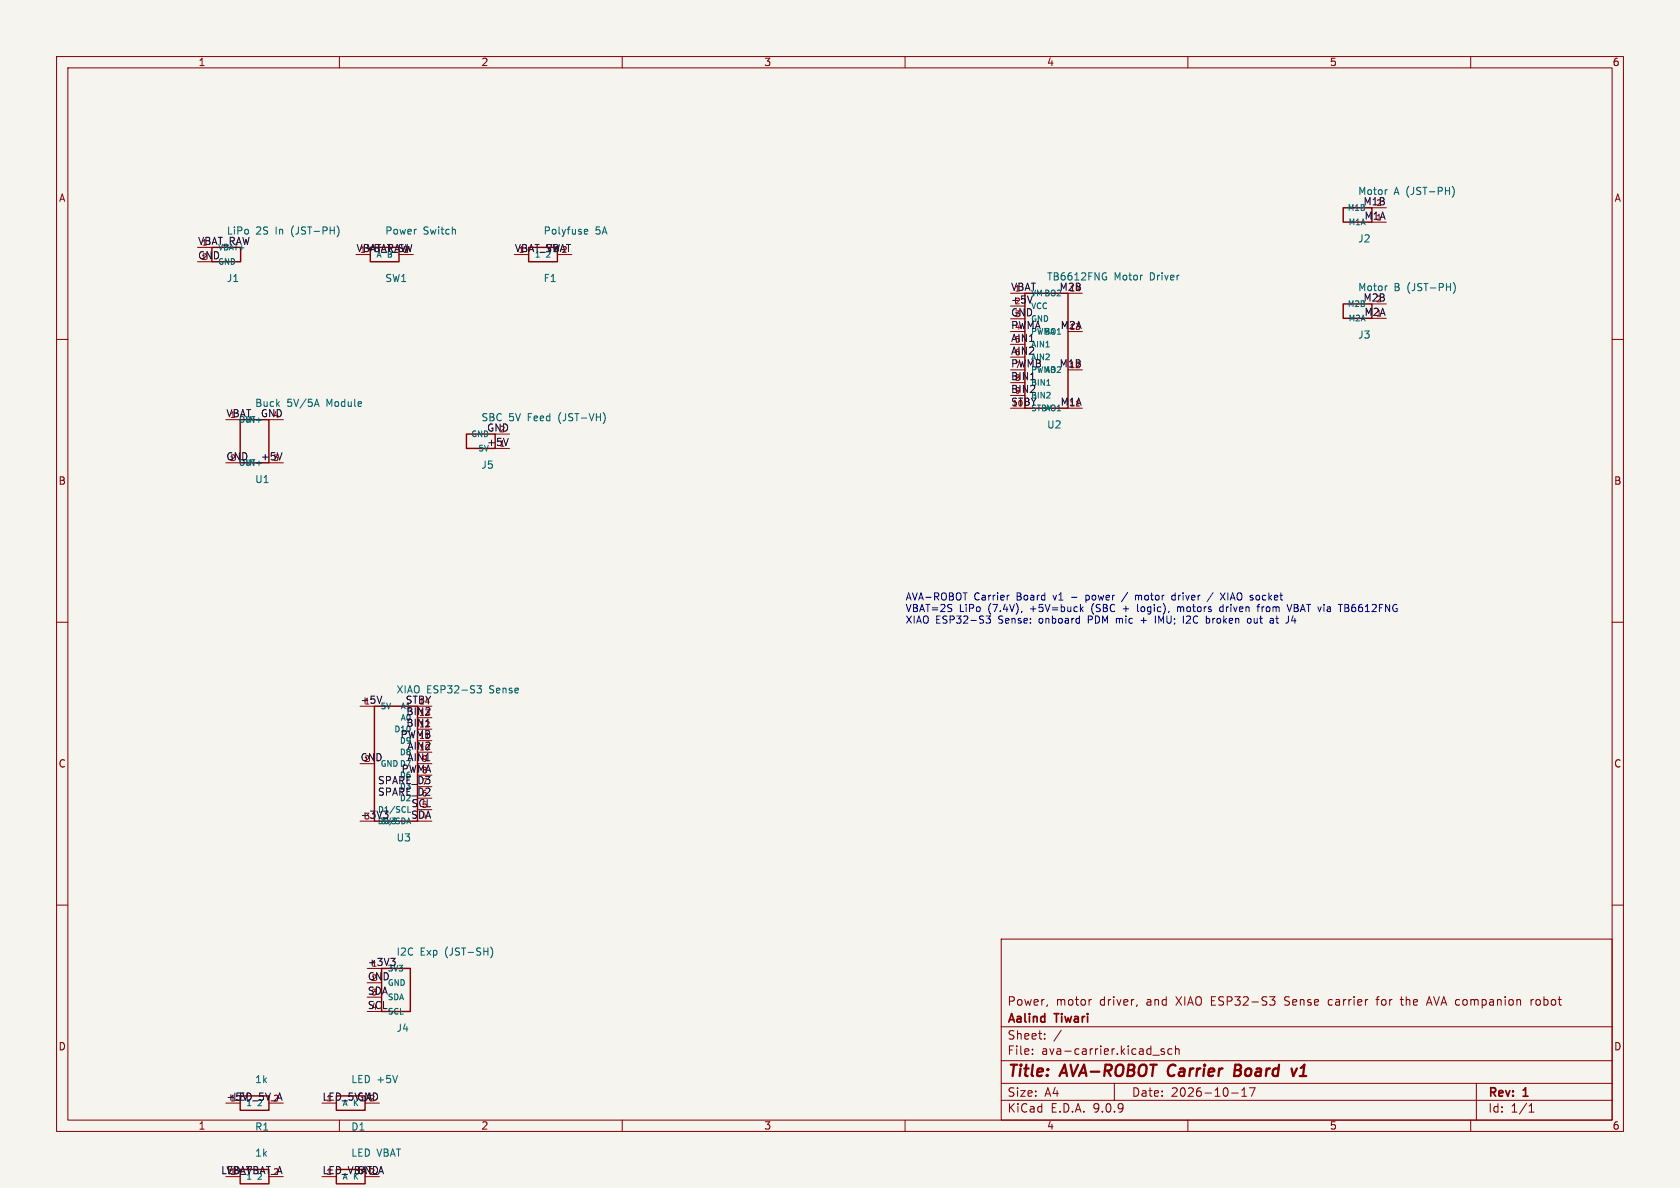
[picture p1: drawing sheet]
<svg xmlns="http://www.w3.org/2000/svg" width="297mm" height="210mm" viewBox="0 0 297 210" stroke-linecap="round" stroke-linejoin="round" font-family="sans-serif">
<path d="M0 0h297v210h-297z" fill="#f5f4ef" stroke="#f5f4ef" stroke-width=".18"/>
<g fill="none" stroke="#840000" stroke-width=".18">
<path d="M10 10h277v190h-277zM12 12h273v186h-273zM60 10v2M110 10v2M160 10v2M210 10v2M260 10v2M62.9 45h2.6M10 60h2M87.5 79.3h2.6M285 60h2M47.5 81.8h2.6"/>
<path d="M10 110h2M285 110h2M73.8 126.9h2.5M10 160h2M177 166h108v32h-108zM185.2 177.6l-.2 .3M193 176.7l-.3 .1M201 177.6l-.1 .3M224.5 176.2h.9l-.5 .6 .4 .1 .1 .5-.3 .3h-.4M234.9 176.8v.8M243.2 176.7h.6M243.7 176.2l-.2 .2v1.3"/>
<path d="M247.5 176.7h.6M247.7 176.2v1.3l.4 .2M252.2 177.7l.5-1.5 .5 1.5M252.3 177.3h.7M270.7 176.7v1M271.1 176.7l-.3 .1-.1 .2M271.6 176.8v.8M285 160h2M60 198v2M110 198v2M160 198v2M177 194.5h108"/>
<path d="M177 191.5h108M177 187.5h108M177 181.5h108M182.5 186.3v.1M182.5 185.5v.1M184.7 183.6v.1M184.7 182.8v.1M187.6 182.1l-1.3 2M197 191.5v3M203.8 186.5h1.2M205.8 185.5l-.3-.1-.3 .2 .1 .2 .5 .2v.3h-.6M207.2 185.5l-.5-.1-.2 .3v.4l.1 .2h.6"/>
<path d="M207.8 185.5l.2-.1 .4 .1 .1 .9M207.8 184.9v1.5M210 198v2M217.7 193.2h1.2M219.5 193.8h.9M219.5 192.7l.5-.4v1.5M220.9 192.3h1l-.7 1.5M260 198v2M261 191.5v6.5M270.3 196.6h.9M270.3 195.5l.4-.4v1.5"/>
</g>
<path d="M206.8 188.5a1.27 1.27 0 0 0-.1 1.6M218.3 189.2h.7M219 189.2l.2 .1M219.1 188.2h-.7l-.2 2 .9-.1M219.2 189.1l-.2 .1M229.3 188.9l-.7 1.3M229.8 190.2h1.1M230.4 188.5l-.4 .3" fill="none" stroke="#840000" stroke-width=".4"/>
<g fill="none" stroke="#840000" stroke-width=".25">
<path d="M237.5 36.7h5v2.6h-5zM37.5 43.7h5v2.6h-5zM65.5 43.7h5v2.6h-5zM93.5 43.7h5v2.6h-5zM181.2 51.8h7.6v20.4h-7.6zM237.5 53.7h5v2.6h-5zM42.5 74.2h5v7.6h-5zM82.5 76.7h5v2.6h-5zM66.2 124.8h7.6v20.4h-7.6zM67.5 171.2h5v7.6h-5zM42.5 193.7h5v2.6h-5zM59.5 193.7h5v2.6h-5z"/>
<path d="M42.5 206.7h5v2.6h-5zM59.5 206.7h5v2.6h-5z"/>
</g>
<g fill="none" stroke="#006464" stroke-width=".18">
<path d="M59.6 39.9a1.46 1.46 0 0 1 0 2M245.1 33.5h.2M256.7 32.9a1.46 1.46 0 0 1 0 2M103.3 41.2l.2 .2 .4-.1M103.3 40.7l.2-.2h.2l.2 .2v.1l-.6 .2M195.3 48.2l.3 .1M195.4 49h.2v.4l-.2 .1M245.1 50.5h.2M256.9 49.9a1.46 1.46 0 0 1 0 2M45.4 74.3h.8M55.7 71.5h.6M56 70.6l.4 1.2"/>
<path d="M106.8 73.2l.2 .6-.2 .8M185.1 68.1h.5M84.3 121.2h.8l-.4 .5 .3 .1v.6l-.1 .1-.6-.1M71.9 145.6l.4-1 .3 1M72 145.3h.5M72.1 142.6v1M86.7 167.4a1.46 1.46 0 0 1 0 1.9"/>
</g>
<path d="M63.1 43.2l.5 1.3 .4-1.3M182.5 52.3l-.4 1.3M89.9 77.5l-.5 1.3M49.9 80l-.5 1.3M67.5 123.1l-.4 1.2M75.3 128.4h.7M68.6 144.1v.3M69.1 169.4h.8l-.5 .5M69.6 169.9l.3 .2v.3" fill="none" stroke="#0f0f0f" stroke-width=".18"/>
<g fill="none" stroke="#0000c2" stroke-width=".18">
<path d="M175 109.5l.1 .4-.1 .2-.5 .1-.2-.2M178.4 105.2l-.2 .1M180.7 108.1l-.2 .2M189.4 105.6h1M191 106.8v1.3M191.1 107.6l.4 .5M191.5 107.3l-.5 .5M192 105.2v1.3M192 106l.1 .1M192.1 105.2l-.1 .1M198.6 107.6h.9M199.3 104.7l-1 1.7"/>
<path d="M200.7 105.3l.4-.1 .2 .2M200.7 105.2v.9M201.1 106.8v1.1l.2 .2M201.7 109.7h1M204.2 108.9v1.3M207.8 105.3l-.4-.1-.2 .3 .1 .5h.5M207.8 104.8v1.3M208.2 107.3v.8M208.2 107.4l.3-.1 .2 .2M210.4 109.4l-.7 .8h.8M213.6 109.3l.3 .3v.3l-.3 .3M214.5 104.7l-1.1 1.7"/>
<path d="M215.7 104.8l.9 1.3M216.2 107.3h-.3l-.3 .2 .1 .6h.5M216.2 106.8v1.3M216.6 104.8l-.9 1.3M220.6 109.4l.3-.1 .3 .3-.1 .5-.3 .1-.2-.2M222.2 107.3h.5M222.4 107v1.1M223.1 107.3v.8M223.2 107.3l-.1 .2M225.5 109.3h.5M225.7 108.9v1.1l.2 .2M227.5 106.8l.5 1.3 .4-1.3"/>
<path d="M228.6 108.8l-.3 .9h.8M228.9 109.3v.9M237.8 108.1h.4M237.8 106.8l.5 .1M237.8 107.5h.4M238.2 107.5h.2M238.3 107.4l-.1 .1"/>
</g>
<g font-size="2.8" fill="#840000">
<text x="178" y="190.9">Title:</text>
<text x="187.7" y="190.9">AVA-ROBOT</text>
<text x="207.3" y="190.9">Carrier</text>
<text x="219.8" y="190.9">Board</text>
<text x="230.8" y="190.9">v1</text>
</g>
<g font-size="2.1" fill="#840000">
<text x="178" y="178">Power,</text>
<text x="186.7" y="178">motor</text>
<text x="194.5" y="178">driver,</text>
<text x="202.8" y="178">and</text>
<text x="208.2" y="178">XIAO ESP32-S3</text>
<text x="227.7" y="178">Sense</text>
<text x="235.5" y="178">carrier</text>
<text x="244.3" y="178">for</text>
<text x="248.7" y="178">the</text>
<text x="253.5" y="178">AVA companion</text>
<text x="272.1" y="178">robot</text>
<text x="178" y="184">Sheet:</text>
<text x="178" y="181.2">Aalind</text>
<text x="186.6" y="181.2">Tiwari</text>
<text x="178" y="186.7">File:</text>
<text x="184.1" y="186.7">ava-carrier.kicad_sch</text>
<text x="178" y="196.9">KiCad</text>
<text x="178" y="194.1">Size:</text>
<text x="184.7" y="194.1">A4</text>
<text x="185.7" y="196.9">E.D.A.</text>
<text x="193.3" y="196.9">9.0.9</text>
<text x="200" y="194.1">Date:</text>
<text x="207" y="194.1">2026-10-17</text>
<text x="263" y="194.3">Rev:</text>
<text x="263" y="196.9">Id:</text>
<text x="267.1" y="196.9">1/1</text>
<text x="269.4" y="194.3">1</text>
</g>
<g font-size="1.8" fill="#840000">
<text x="35" y="11.9">1</text>
<text x="85" y="11.9">2</text>
<text x="135" y="11.9">3</text>
<text x="185" y="11.9">4</text>
<text x="235" y="11.9">5</text>
<text x="285" y="11.9">6</text>
<text x="10.3" y="35.9">A</text>
<text x="285.3" y="35.9">A</text>
<text x="10.3" y="85.9">B</text>
<text x="285.3" y="85.9">B</text>
<text x="10.3" y="135.9">C</text>
<text x="285.3" y="135.9">C</text>
<text x="10.3" y="185.9">D</text>
<text x="285.3" y="185.9">D</text>
<text x="35" y="199.9">1</text>
<text x="85" y="199.9">2</text>
<text x="135" y="199.9">3</text>
<text x="185" y="199.9">4</text>
<text x="235" y="199.9">5</text>
<text x="285" y="199.9">6</text>
</g>
<g font-size="1.8" fill="#006464">
<text x="240" y="34.7">Motor</text>
<text x="246.4" y="34.7">A (JST-PH)</text>
<text x="45.2" y="41.7">2S</text>
<text x="48.8" y="41.7">In</text>
<text x="51.7" y="41.7">(JST-PH)</text>
<text x="68" y="41.7">Power</text>
<text x="74.8" y="41.7">Switch</text>
<text x="96" y="41.7">Polyfuse</text>
<text x="105.2" y="41.7">5A</text>
<text x="240" y="43.1">J2</text>
<text x="40" y="50.1">J1</text>
<text x="68" y="50.1">SW1</text>
<text x="96" y="50.1">F1</text>
<text x="185" y="49.8">TB6612FNG</text>
<text x="196.9" y="49.8">Motor</text>
<text x="203.4" y="49.8">Driver</text>
<text x="240" y="51.7">Motor</text>
<text x="246.4" y="51.7">B</text>
<text x="248.9" y="51.7">(JST-PH)</text>
<text x="240" y="60.1">J3</text>
<text x="50.7" y="72.1">5V/5A</text>
<text x="57.8" y="72.1">Module</text>
<text x="93.4" y="74.7">Feed</text>
<text x="99" y="74.7">(JST-VH)</text>
<text x="185" y="75.9">U2</text>
<text x="85" y="83.1">J5</text>
<text x="45" y="85.6">U1</text>
<text x="70" y="122.8">XIAO ESP32-S3</text>
<text x="86.6" y="122.8">Sense</text>
<text x="70" y="148.9">U3</text>
<text x="70" y="169.1">I2C</text>
<text x="74.3" y="169.1">Exp</text>
<text x="78.8" y="169.1">(JST-SH)</text>
<text x="70" y="182.6">J4</text>
<text x="45" y="191.7">1k</text>
<text x="62" y="191.7">LED +5V</text>
<text x="45" y="200.1">R1</text>
<text x="62" y="200.1">D1</text>
<text x="45" y="204.7">1k</text>
<text x="62" y="204.7">LED VBAT</text>
</g>
<g font-size="1.8" fill="#0f0f0f">
<text x="40" y="41.7">LiPo</text>
<text x="240.9" y="36.4">M1B</text>
<text x="241.1" y="38.9">M1A</text>
<text x="34.9" y="43.4">VBAT_RAW</text>
<text x="34.9" y="45.9">GND</text>
<text x="64.8" y="44.7">VBAT_SW</text>
<text x="90.9" y="44.7">VBAT_SW</text>
<text x="96.5" y="44.7">VBAT</text>
<text x="178.7" y="53.7">+5V</text>
<text x="178.7" y="51.5">VBAT</text>
<text x="187.2" y="51.5">M2B</text>
<text x="240.9" y="53.4">M2B</text>
<text x="178.7" y="56">GND</text>
<text x="178.7" y="58.3">PWMA</text>
<text x="187.4" y="58.3">M2A</text>
<text x="241.1" y="55.9">M2A</text>
<text x="178.7" y="62.8">AIN2</text>
<text x="178.7" y="65">PWMB</text>
<text x="178.7" y="60.5">AIN1</text>
<text x="187.2" y="65">M1B</text>
<text x="178.7" y="67.3">BIN1</text>
<text x="178.7" y="69.6">BIN2</text>
<text x="178.7" y="71.8">STBY</text>
<text x="187.4" y="71.8">M1A</text>
<text x="39.9" y="73.8">VBAT</text>
<text x="45" y="72.1">Buck</text>
<text x="46" y="73.8">GND</text>
<text x="85" y="74.7">SBC</text>
<text x="86" y="76.4">GND</text>
<text x="89.9" y="74.7">5V</text>
<text x="39.9" y="81.5">GND</text>
<text x="46" y="81.5">+5V</text>
<text x="86" y="78.9">+5V</text>
<text x="63.6" y="124.5">+5V</text>
<text x="71.6" y="124.5">STBY</text>
<text x="70.7" y="130.6">PWMB</text>
<text x="71.7" y="126.5">BIN2</text>
<text x="71.7" y="128.6">BIN1</text>
<text x="63.6" y="134.7">GND</text>
<text x="70.9" y="136.7">PWMA</text>
<text x="71.9" y="134.7">AIN1</text>
<text x="71.9" y="132.6">AIN2</text>
<text x="66.7" y="140.7">SPARE_D2</text>
<text x="66.7" y="138.7">SPARE_D3</text>
<text x="72.6" y="142.8">SCL</text>
<text x="63.6" y="144.8">+3V3</text>
<text x="72.6" y="144.8">SDA</text>
<text x="64.9" y="170.8">+3V3</text>
<text x="64.9" y="173.4">GND</text>
<text x="64.9" y="175.9">SDA</text>
<text x="64.9" y="178.5">SCL</text>
<text x="39.9" y="194.7">+5V</text>
<text x="41.1" y="194.7">LED_5V_A</text>
<text x="56.9" y="194.7">LED_5V_A</text>
<text x="63" y="194.7">GND</text>
<text x="39" y="207.7">LED_VBAT_A</text>
<text x="39.9" y="207.7">VBAT</text>
<text x="56.9" y="207.7">LED_VBAT_A</text>
<text x="63" y="207.7">GND</text>
</g>
<g font-size="1.8" fill="#0000c2">
<text x="160" y="106.5">AVA-ROBOT</text>
<text x="172.2" y="106.5">Carrier</text>
<text x="179.8" y="106.5">Board</text>
<text x="186.5" y="106.5">v1</text>
<text x="192.6" y="106.5">power</text>
<text x="201.8" y="106.5">motor</text>
<text x="208.4" y="106.5">driver</text>
<text x="217.5" y="106.5">XIAO socket</text>
<text x="160" y="108.5">VBAT=2S</text>
<text x="160" y="110.6">XIAO ESP32-S3</text>
<text x="169.6" y="108.5">LiPo</text>
<text x="174.8" y="108.5">(7.4V),</text>
<text x="176.6" y="110.6">Sense:</text>
<text x="182.4" y="108.5">+5V=buck</text>
<text x="184" y="110.6">onboard</text>
<text x="192.8" y="110.6">PDM mic</text>
<text x="193.4" y="108.5">(SBC</text>
<text x="199.2" y="108.5">+</text>
<text x="201.9" y="108.5">logic),</text>
<text x="202.5" y="110.6">+</text>
<text x="205.3" y="110.6">IMU;</text>
<text x="209.2" y="108.5">motors</text>
<text x="210.4" y="110.6">I2C</text>
<text x="214.7" y="110.6">broken</text>
<text x="216.9" y="108.5">driven</text>
<text x="222.2" y="110.6">out</text>
<text x="223.8" y="108.5">from</text>
<text x="226.4" y="110.6">at</text>
<text x="229.3" y="108.5">VBAT via</text>
<text x="238.8" y="108.5">TB6612FNG</text>
</g>
<g font-size="1.4" fill="#006464">
<text x="238.1" y="37.5">M1B</text>
<text x="238.3" y="40">M1A</text>
<text x="94.5" y="45.7">1</text>
<text x="182.2" y="52.6">VMBO2</text>
<text x="184.5" y="59.3">BO1</text>
<text x="238.1" y="54.5">M2B</text>
<text x="238.3" y="57">M2A</text>
<text x="184.6" y="66.1">AO2</text>
<text x="43.5" y="74.9">IN+</text>
<text x="184.6" y="72.9">AO1</text>
<text x="84.4" y="80">5V</text>
<text x="67.2" y="125.6">5V</text>
<text x="70.6" y="131.7">D9</text>
<text x="70.6" y="133.7">D8</text>
<text x="66.6" y="145.9">D0/SDA</text>
<text x="68.5" y="177">SDA</text>
<text x="68.5" y="179.5">SCL</text>
<text x="43.5" y="208.7">1</text>
</g>
<g font-size="1.4" fill="#0f0f0f">
<text x="243.2" y="36.5">2</text>
<text x="243.2" y="39">1</text>
<text x="35.6" y="46">2</text>
<text x="38.5" y="44.5">VBAT+</text>
<text x="38.5" y="47">GND</text>
<text x="66.5" y="45.7">A B</text>
<text x="71.2" y="44.7">2</text>
<text x="96.3" y="45.7">2</text>
<text x="99.2" y="44.7">2</text>
<text x="179.3" y="53.8">2</text>
<text x="189" y="51.6">14</text>
<text x="243.2" y="53.5">2</text>
<text x="179.3" y="56.1">3</text>
<text x="179.3" y="58.4">4</text>
<text x="182.2" y="54.8">VCC</text>
<text x="182.2" y="57.1">GND</text>
<text x="182.2" y="59.3">PWMA</text>
<text x="189" y="58.4">13</text>
<text x="243.2" y="56">1</text>
<text x="179.3" y="60.6">5</text>
<text x="179.3" y="62.9">6</text>
<text x="179.3" y="65.1">7</text>
<text x="182.2" y="61.6">AIN1</text>
<text x="182.2" y="63.9">AIN2</text>
<text x="189" y="65.1">12</text>
<text x="178.8" y="71.9">10</text>
<text x="179.3" y="67.4">8</text>
<text x="179.3" y="69.6">9</text>
<text x="182.2" y="66.1">PWMB</text>
<text x="182.2" y="68.4">BIN1</text>
<text x="182.2" y="70.6">BIN2</text>
<text x="189" y="71.9">11</text>
<text x="42.1" y="74.9">OUT-</text>
<text x="48.2" y="73.9">4</text>
<text x="83.2" y="77.5">GND</text>
<text x="88.2" y="76.5">2</text>
<text x="182.2" y="72.9">STBY</text>
<text x="40.6" y="81.6">2</text>
<text x="42.1" y="82.5">OUT+</text>
<text x="43.5" y="82.5">IN-</text>
<text x="48.2" y="81.6">3</text>
<text x="88.2" y="79">1</text>
<text x="64.3" y="124.6">1</text>
<text x="70.7" y="125.6">A1</text>
<text x="74" y="124.6">14</text>
<text x="69.6" y="129.6">D10</text>
<text x="70.7" y="127.6">A0</text>
<text x="74" y="126.6">13</text>
<text x="74" y="128.7">12</text>
<text x="74" y="130.7">11</text>
<text x="64.3" y="134.7">2</text>
<text x="67.2" y="135.7">GNDD7</text>
<text x="70.6" y="137.8">D6</text>
<text x="74" y="132.7">10</text>
<text x="74.5" y="134.7">9</text>
<text x="74.5" y="136.8">8</text>
<text x="66.7" y="143.9">D1/SCL</text>
<text x="70.6" y="139.8">D3</text>
<text x="70.6" y="141.8">D2</text>
<text x="74.5" y="138.8">7</text>
<text x="74.5" y="140.8">6</text>
<text x="74.5" y="142.9">5</text>
<text x="64.3" y="144.9">3</text>
<text x="67.2" y="145.9">3V3</text>
<text x="74.5" y="144.9">4</text>
<text x="65.6" y="170.9">1</text>
<text x="65.6" y="173.5">2</text>
<text x="68.5" y="171.9">3V3</text>
<text x="65.6" y="176">3</text>
<text x="65.6" y="178.6">4</text>
<text x="68.5" y="174.5">GND</text>
<text x="40.6" y="194.7">1</text>
<text x="43.5" y="195.7">1</text>
<text x="45.3" y="195.7">2</text>
<text x="48.2" y="194.7">2</text>
<text x="57.6" y="194.7">1</text>
<text x="60.5" y="195.7">A K</text>
<text x="65.2" y="194.7">2</text>
<text x="40.6" y="207.7">1</text>
<text x="45.3" y="208.7">2</text>
<text x="48.2" y="207.7">2</text>
<text x="57.6" y="207.7">1</text>
<text x="60.5" y="208.7">A K</text>
<text x="65.2" y="207.7">2</text>
</g>
<g font-size="1.4" fill="#a90000">
<text x="35.6" y="43.5">1</text>
<text x="63.6" y="44.7">1</text>
<text x="91.6" y="44.7">1</text>
<text x="179.3" y="51.6">1</text>
<text x="40.6" y="73.9">1</text>
</g>
</svg>
